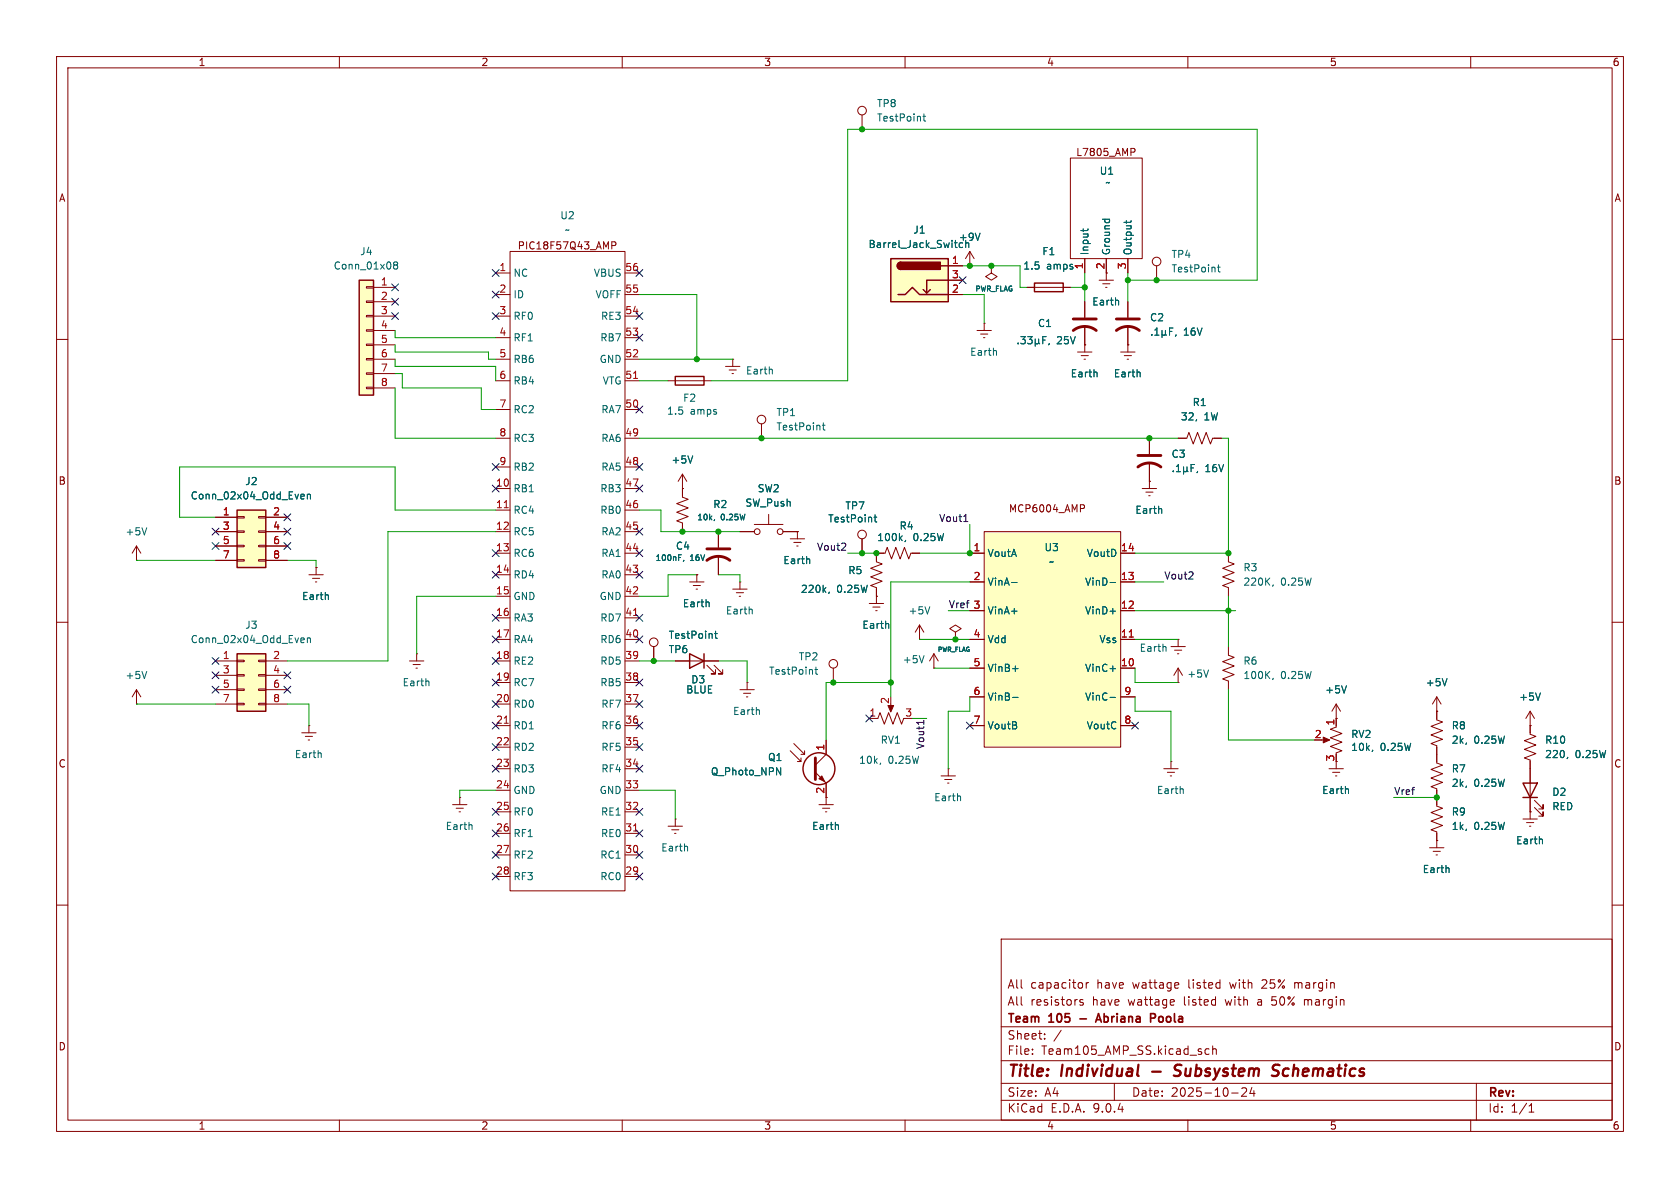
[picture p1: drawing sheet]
<svg xmlns="http://www.w3.org/2000/svg" width="297mm" height="210mm" viewBox="0 0 297 210" stroke-linecap="round" stroke-linejoin="round" font-family="sans-serif">
<g fill="none" stroke="#840000" stroke-width=".18">
<path d="M10 10h277v190h-277zM12 12h273v186h-273zM60 10v2M110 10v2M160 10v2M210 10v2M260 10v2M87.6 48.3h2.6M87.6 52.1h2.6M87.6 55.9h2.6M87.6 59.7h2.6M90.2 44.5h20.3v113h-20.3z"/>
<path d="M108.2 43.4l.6-.1 .1-.1-.1-.3-.6-.2v1.3M110.5 48.3h2.5M110.5 52.1h2.5M110.5 55.9h2.5M110.5 59.7h2.5M199.4 53.3v2.8M199.4 57.7v3.3M10 60h2M87.6 63.5h2.6M87.6 67.3h2.6M87.6 72.4h2.6M87.6 77.5h2.6"/>
<path d="M110.5 63.5h2.5M110.5 67.3h2.5M110.5 72.4h2.5M110.5 77.5h2.5M203.2 77.5v2.8M208.3 77.5h1.5l.4-1 .7 2 .8-2 .8 2 .7-2 .8 2 .4-1h1.5M285 60h2M87.6 86.4h2.6M87.6 82.6h2.6M87.6 90.2h2.6M87.6 94h2.6M87.6 97.8h2.6"/>
<path d="M110.5 86.4h2.5M110.5 82.6h2.5M110.5 90.2h2.5M110.5 94h2.5M110.5 97.8h2.5M127 94v2.8M127 98.3v3.3M154.9 97.8h1.6l.3-1 .8 2 .8-2 .7 2 .8-2 .8 2 .3-1h1.6M201.9 86.4h2.6M202.6 87h1.2M203.1 87.6h.2M203.2 85.1h.1"/>
<path d="M203.2 81.8v4.6M217.2 97.8v1.5l1 .4-2 .8 2 .7-2 .8 2 .7-2 .8 1 .4v1.5M10 110h2M87.6 101.6h2.6M87.6 105.4h2.6M87.6 109.2h2.6M87.6 113h2.6M87.6 116.8h2.6M110.5 101.6h2.5M110.5 105.4h2.5M110.5 109.2h2.5M110.5 113h2.5"/>
<path d="M110.5 116.8h2.5M147.3 118.1v2.6M207 114.3h2.5M207.6 114.9h1.3M208.2 115.6h.2M208.3 113h.1M208.3 118.1l.7 1.3M208.3 118.1l-.8 1.3M208.3 113v1.3M208.3 118.1v2.6M217.2 114.3v1.5l1 .4-2 .8 2 .7-2 .8 2 .8-2 .7 1 .4v1.5M285 110h2"/>
<path d="M87.6 120.7h2.6M87.6 124.5h2.6M87.6 128.3h2.6M87.6 132.1h2.6M87.6 135.9h2.6M87.6 139.7h2.6M110.5 120.7h2.5M110.5 124.5h2.5M110.5 128.3h2.5M110.5 132.1h2.5M110.5 135.9h2.5M110.5 139.7h2.5"/>
<path d="M153.7 127h1.5l.4-1 .7 2 .8-2 .8 2 .7-2 .8 2 .4-1M157.5 124.5v1M208.3 120.7h.1M254 125.7h.1M254 123.2l-.8 1.3M254 123.2l.8 1.3M254 123.2v2.5M87.6 143.5h2.6M87.6 147.3h2.6M87.6 151.1h2.6M87.6 154.9h2.6M90.2 143.5h.1"/>
<path d="M110.5 143.5h2.5M110.5 147.3h2.5M110.5 151.1h2.5M110.5 154.9h2.5M10 160h2M177 166h108v32h-108zM191.3 173.8v.8M191.5 176.8l-.4-.1-.2 .2 .1 .2 .5 .2v.3h-.6M192 173.7v1M192.5 173.7l-.3 .1-.2 .2M207.5 176.8l.1 .3-.7 .1M208.3 173.8l.1 .3-.7 .1"/>
<path d="M224.8 177.6h.1M224.9 176.2l-.1 .7 .1-.1M228.9 173.7v1M229 173.8h-.1M230.6 176.7v1M230.8 176.7l-.2 .1M285 160h2M60 198v2M110 198v2M160 198v2M177 194.5h108M177 191.5h108"/>
<path d="M177 187.5h108M177 181.5h108M182.5 186.3v.1M182.5 185.5v.1M184.7 183.6v.1M184.7 182.8v.1M187.6 182.1l-1.3 2M197 191.5v3M210 198v2M213.7 185.5l-.4-.1-.3 .3v.4l.2 .2h.5M214.4 185.5l.2-.1 .4 .1v.9M214.4 184.9v1.5"/>
<path d="M217.7 193.2h1.2M220.3 192.4v.5l-.8 .9h.9M221.3 192.2l-.3 1.1h.9M221.7 192.8v1M260 198v2M261 191.5v6.5M270.3 196.6h.9M270.3 195.5l.4-.4v1.5"/>
<circle cx="147.3" cy="117.3" r=".76"/>
</g>
<path d="M203.7 189.4h1.5M208.6 190a.85 .85 0 0 1-1.1 .1M208.6 188.2l-.7 .1a.46 .46 0 0 0-.2 .5 .46 .46 0 0 0 .3 .4l.6 .2M225.1 189l.6 .3a.49 .49 0 0 1 .3 .5 .49 .49 0 0 1-.4 .4h-.5M226.2 188.3a.85 .85 0 0 0-1.1 .1" fill="none" stroke="#840000" stroke-width=".4"/>
<path d="M203.4 179.2h.6l.3 .3-.2 .4-.7 .1M193.7 180.7l.5-1.5 .5 1.5M193.8 180.3h.8" fill="none" stroke="#840000" stroke-width=".3"/>
<g fill="none" stroke="#006464" stroke-width=".18">
<path d="M203.6 59.1v.2M204.2 59.3h.7M204.2 58.3l.3-.3v1.3M205.4 59.1l.2 .2h.3l.1-.2M205.4 58.4v1.3M206 59.1l.2 .2M206 58.4v.7M206.8 58.6h.4M207.4 58h-.6v1.3M207.9 59.2l-.1 .2M120.9 99l-.1 .2M160.1 95.5l-.1 .3"/>
<path d="M205.3 90l.1 .7M207.4 83.3v.1M208 83.4h.7M208 82.5l.3-.4v1.3M209.2 83.2l.2 .2h.3l.1-.2M209.2 82.5v1.3M209.8 83.2l.2 .2M209.8 82.5v.7M210.6 82.7h.4M211.2 82.1h-.6v1.3M211.7 83.3l-.1 .3M144.1 118.4h.4"/>
<path d="M144.2 117.9v1.1l.3 .2M206.1 114.3v.8M213.7 118.4l-.5 1.3M225.1 103.4l-.1 .2M225.1 119.9l-.1 .2M255.8 120l-.4 1.2M155.7 134.9l-.1 .2"/>
</g>
<path d="M197.4 58.4a3.3 3.3 0 0 1 4 0M197.4 56.4h4M125 99.1a3.3 3.3 0 0 1 4 0M125 97h4M201.2 82.6a3.3 3.3 0 0 1 4 0M201.2 80.5h4" fill="none" stroke="#840000" stroke-width=".51"/>
<path d="M112 66.9h.7M89.1 89.8h.8M112 108.8h.7M89.1 127.9h.8M112 146.9h.7" fill="none" stroke="#a90000" stroke-width=".18"/>
<path d="M157 124.7h1l-.5 1.2z" fill="#840000" stroke="#840000" stroke-width=".18"/>
<path d="M174 94h24.1v38.1h-24.1z" fill="#ffffc2"/>
<g fill="none" stroke="#840000" stroke-width=".18">
<path d="M189.2 27.9h12.7v17.8h-12.7zM200.4 26.2l.3 .3-.1 .3-.2 .1M172.7 58.4h2.6M173.4 59.1h1.2M173.9 59.7h.2M174 57.2h.1M174 57.2v1.2M191.8 45.7v2.6M191.8 53.3v2.8M191.8 57.7v4.5M195.6 45.7v2.6M199.4 45.7v2.6"/>
<path d="M204.5 47v2.5M190.5 62.2h2.5M191.1 62.9h1.3M191.6 63.5h.3M191.8 61h.1M198.1 62.2h2.6M198.8 62.9h1.2M199.3 63.5h.2M199.4 61h.1M199.4 61v1.2M24.1 99.1h.1M24.1 96.5l-.7 1.3"/>
<path d="M24.1 96.5l.8 1.3M24.1 96.5v2.6M120.6 86.4h.1M120.6 83.8v4.1l1.1 .4-2.1 .7 2.1 .8-2.1 .8 2.1 .7-2.1 .8 1 .4v1.5M120.6 83.8l-.7 1.3M120.6 83.8l.8 1.3M139.7 95.3h2.5M140.3 95.9h1.3M140.8 96.5h.3M141 94h.1M141 94v1.3M154.9 97.8v1.5l1.1 .4-2.1 .8 2.1 .7-2.1 .8 2.1 .7-2.1 .8 1 .4v1.5"/>
<path d="M171.4 97.8h2.6M174 94h24.1v38.1h-24.1zM191 89.2h.5l.2 .3-.1 .3-.6 .1M198.1 97.8h2.6M115.6 114.3v2.5M119.4 116.8h7.6M125 117.6l1.5 1.5h-.8h.8v-.7M126.2 117.6l1.6 1.5h-.8h.8v-.7M171.4 102.9h2.6M171.4 108h2.6M171.4 113h2.6M171.4 118.1h2.6"/>
<path d="M198.1 102.9h2.6M198.1 108h2.6M198.1 113h2.6M198.1 118.1h2.6M24.1 124.5h.1M24.1 121.9v2.6M24.1 121.9l-.7 1.3M24.1 121.9l.8 1.3M130.8 121.9h2.5M131.4 122.6h1.3M132 123.2h.2M132.1 120.7h.1"/>
<path d="M132.1 120.7v1.2M139.7 132.7l1.9 1.9v-.6M140.3 131.4l1.9 2v-.7M141 134.6h.6M141.6 133.4h.6M144.1 136.5l1.9 1.9v2.6M146 130.8v2.6l-1.9 1.9M171.4 123.2h2.6M171.4 128.3h2.6M198.1 123.2h2.6M198.1 128.3h2.6M205.7 135.9h2.6"/>
<path d="M206.4 136.5h1.2M206.9 137.2h.2M207 134.6h.1M207 134.6v1.3M233.7 130.8h1M234.9 135.9h2.6M235.6 136.5h1.3M236.1 137.2h.2M236.2 127h.1M236.2 128.5l-1 .4 2 .8-2 .7 2 .8-2 .8 2 .7-1 .4v.3M236.2 124.5v3.8M236.2 134.6v1.3"/>
<path d="M236.2 124.5l-.7 1.2M236.2 124.5l.8 1.2M254 125.7v1.6l1 .3-2 .8 2 .8-2 .7 2 .8-2 .7 1 .4v3.1l1 .4-2 .7 2 .8-2 .7 2 .8-2 .8 1 .3v3.1l1 .4-2 .7 2 .8-2 .8 2 .7-2 .8 1 .4v2.8M270.5 128.3h.1M270.5 125.7v4.1l1 .4-2 .7 2 .8-2 .8 2 .7-2 .8 1 .4v10.4M270.5 125.7l-.8 1.3M270.5 125.7l.8 1.3M80 142.2h2.5M80.6 142.9h1.3M81.2 143.5h.2M81.3 141h.1M81.3 141v1.2"/>
<path d="M118.1 146.1h2.5M118.7 146.7h1.3M119.3 147.3h.2M119.4 144.8h.1M119.4 144.8v1.3M252.7 149.9h2.6M253.4 150.5h1.2M253.9 151.1h.2M254 148.6h.1M269.2 144.8h2.6M269.9 145.4h1.2M270.4 146.1h.2"/>
<path d="M270.5 143.5h.1M271.3 142.7l1.5 1.6v-.8v.8h-.8M271.3 141.5l1.5 1.5v-.8v.8h-.8"/>
<circle cx="204.5" cy="46.2" r=".76"/>
<circle cx="115.6" cy="113.5" r=".76"/>
</g>
<g fill="none" stroke="#006464" stroke-width=".18">
<path d="M194.9 38.8h1.3M195.4 38.8l-.1 .1M196.1 38.8l.1 .1M199.1 39v.5M200 39l-.2 .3h-1.1M180.5 59.5h.8l-.5 .5 .4 .1v.6l-.2 .1-.5-.1M181.7 59.5h.8l-.5 .5 .4 .1v.6l-.2 .1-.5-.1M183 59.9v1.3M183.6 59.9v.7M185 59.5h-.7v1.3M191.5 40.5v.4M192.3 40.5v.2"/>
<path d="M215.2 47.2h.5M215.4 46.8v1.1l.3 .2M176.1 62l.1 .8M180 60.7v.1M183 60.6l.2 .2h.2l.2-.2M183.6 60.6l.2 .2M184.3 60.1h.5M185.5 60.7l-.1 .3M193.9 65.8v.8M201.5 65.8l.1 .8M25.9 93.3l-.4 1.3M122.5 80.6l-.5 1.3"/>
<path d="M126.3 91.9l-.1 .1M143.1 98.9v.7M25.9 118.7l-.4 1.3M126.3 112h.5M126.5 111.6v1.1l.3 .1M146.6 104.7l-.1 .2M178.8 103h1M179 118.2h1M196.2 103h1M196.2 118.2h1M196.2 108h1M134.2 125.5l.1 .8"/>
<path d="M137.3 135.7l.7 1.3v-1.3M179 123.3h1M196.2 123.3h1M209.1 139.5l.1 .8M238 121.2l-.4 1.3M238.3 139.5l.1 .8M242.7 132.6l-.1 .2M272.3 122.5l-.4 1.3M277.2 133.9l-.2 .2M83.4 145.8l.1 .8M121.5 149.7l.1 .7M256.1 153.5l.1 .7"/>
<path d="M272.6 148.4l.1 .8"/>
</g>
<path d="M199.6 112.6h.8" fill="none" stroke="#a90000" stroke-width=".18"/>
<path d="M189.7 58.4a3.3 3.3 0 0 1 4.1 0M189.7 56.4h4.1M144.1 134v3.8" fill="none" stroke="#840000" stroke-width=".51"/>
<g fill="none" stroke="#840000" stroke-width=".25">
<path d="M121.9 115.6l2.6 1.2-2.6 1.3zM124.5 115.6v2.5M269.2 138.4h2.6l-1.3 2.6zM269.2 141h2.6"/>
<circle cx="144.8" cy="135.9" r="2.82"/>
</g>
<g fill="#840000" stroke="#840000" stroke-width=".18">
<path d="M144.8 137.7l.5-.5 .5 1z"/>
<path d="M233.9 130.3l1.2 .5-1.2 .5z"/>
</g>
<path d="M41.9 90.2h5.1v10.1h-5.1z" fill="#ffffc2"/>
<path d="M41.9 90.2h5.1v10.1h-5.1z" fill="none" stroke="#840000" stroke-width=".25"/>
<g fill="none" stroke="#840000" stroke-width=".18">
<path d="M38.1 91.4h3.8M38.1 94h3.8M38.1 96.5h3.8M38.1 99.1h3.8M41.9 91.3h1.3v.3h-1.3zM41.9 93.9h1.3v.2h-1.3zM41.9 96.4h1.3v.2h-1.3zM41.9 98.9h1.3v.3h-1.3zM45.7 91.3h1.3v.3h-1.3zM45.7 93.9h1.3v.2h-1.3zM45.7 96.4h1.3v.2h-1.3zM45.7 98.9h1.3v.3h-1.3z"/>
<path d="M47 91.4h3.8M47 94h3.8M47 96.5h3.8M47 99.1h3.8"/>
</g>
<path d="M53.4 87.4h.3l.1 .3-.6 .1M53.7 88.1l-.3 .1M54.3 87.5l.2-.1h.3l.1 .8M54.3 87.4v.8" fill="none" stroke="#006464" stroke-width=".18"/>
<path d="M63.5 49.5h2.5v20.4h-2.5z" fill="#ffffc2"/>
<path d="M63.5 49.5h2.5v20.4h-2.5z" fill="none" stroke="#840000" stroke-width=".25"/>
<g fill="none" stroke="#840000" stroke-width=".18">
<path d="M152.4 20.3v2.6M64.8 50.7h1.2v.2h-1.2zM64.8 53.2h1.2v.3h-1.2zM64.8 55.8h1.2v.2h-1.2zM64.8 58.3h1.2v.2h-1.2zM66 50.8h3.8M66 53.3h3.8M66 55.9h3.8M66 58.4h3.8M194.3 49.5h2.5M194.9 50.2h1.3M195.5 50.8h.2"/>
<path d="M195.6 48.3v1.2M64.8 60.8h1.2v.3h-1.2zM64.8 63.4h1.2v.2h-1.2zM64.8 65.9h1.2v.3h-1.2zM64.8 68.5h1.2v.2h-1.2zM66 61h3.8M66 63.5h3.8M66 66h3.8M66 68.6h3.8"/>
<circle cx="152.4" cy="19.6" r=".76"/>
</g>
<path d="M163.2 20.6h.4M163.3 20.1v1.1l.3 .2M69.8 46.8l-.2-.2 .2-.3h.3l.2 .2-.2 .3M69.8 46.8l-.2 .3v.3l.2 .2 .4-.1 .1-.2v-.2l-.2-.3M69.8 46.8h.3M197.7 53.1l.1 .8" fill="none" stroke="#006464" stroke-width=".18"/>
<path d="M41.9 115.6h5.1v10.1h-5.1z" fill="#ffffc2"/>
<path d="M41.9 115.6h5.1v10.1h-5.1z" fill="none" stroke="#840000" stroke-width=".25"/>
<g fill="none" stroke="#840000" stroke-width=".18">
<path d="M175.3 47v1.3l1 .6-1 .6-1.1-.6 1.1-.6M175.3 47h.1M38.1 116.8h3.8M38.1 119.4h3.8M41.9 116.7h1.3v.3h-1.3zM41.9 119.3h1.3v.2h-1.3zM45.7 116.7h1.3v.3h-1.3zM45.7 119.3h1.3v.2h-1.3zM47 116.8h3.8M47 119.4h3.8M38.1 121.9h3.8M38.1 124.5h3.8"/>
<path d="M41.9 121.8h1.3v.2h-1.3zM41.9 124.3h1.3v.3h-1.3zM45.7 121.8h1.3v.2h-1.3zM45.7 124.3h1.3v.3h-1.3zM47 121.9h3.8M47 124.5h3.8M53.3 129.5h2.6M54 130.2h1.2M54.5 130.8h.2M54.6 128.3h.1M54.6 128.3v1.2"/>
</g>
<path d="M53.4 112.8h.3l.1 .3-.6 .1M53.7 113.5l-.3 .1M54.3 112.9l.2-.1h.3l.1 .8M54.3 112.8v.8M56.7 133.1l.1 .8" fill="none" stroke="#006464" stroke-width=".18"/>
<path d="M157.5 45.7h10.1v7.6h-10.1z" fill="#ffffc2"/>
<path d="M157.5 45.7h10.1v7.6h-10.1zM158.7 52.1h1.3l1.3-1.3 1.3 1.3h5M159.3 46.4a.64 .64 0 0 0-.7 .6 .64 .64 0 0 0 .7 .6M164.5 51.2l-.7 .6M166.4 47h1.2M167.6 49.5h-3.8v2.3l-.6-.6M182.9 50h5.1v1.6h-5.1zM119.4 66.5h5.1v1.6h-5.1z" fill="none" stroke="#840000" stroke-width=".25"/>
<g fill="#840000" stroke="#840000" stroke-width=".25">
<path d="M158.8 46.5l.5-.1v1.2a.63 .63 0 0 1-.6-.4 .63 .63 0 0 1 .1-.7z"/>
<path d="M159.3 46.4h6.9v1.2h-6.9z"/>
</g>
<g fill="none" stroke="#840000" stroke-width=".18">
<path d="M167.6 47h2.6M167.6 49.5h2.6M167.6 52.1h2.6M171.4 47h.1M171.4 44.5l-.7 1.2M171.4 44.5l.8 1.2M171.4 44.5v2.5M175.3 47h.1M181.6 50.8h7.6M191.8 45.7v2.6M191.8 53.3v2.8M191.8 57.7v3.3"/>
<path d="M195.6 45.7v2.6M199.4 45.7v2.6M199.4 53.3v2.8M199.4 57.7v3.3M118.1 67.3h7.6M128.3 64.8h2.5M128.9 65.4h1.3M129.4 66h.3M129.5 63.5h.1M129.5 63.5v1.3M134.6 74.9v2.6M191.8 61h.1"/>
<path d="M199.4 61h.1M203.2 77.5v2.8M208.3 77.5h1.2M214.6 77.5h1.3M38.1 94h3.8M38.1 91.4h3.8M38.1 96.5h3.8M38.1 99.1h3.8M47 94h3.8M47 91.4h3.8M47 96.5h3.8M47 99.1h3.8"/>
<path d="M120.6 86.4h.1M120.6 86.4v1.2M120.6 92.7v1.3M127 94v2.8M127 98.3v3.3M130.8 94h2.5M133.3 92.7h5.1M135.9 90.9v1.8M138.4 94h2.6M141 94h.1M152.4 95.3v2.5M156.2 97.8h-1.3v1.3"/>
<path d="M161.3 97.8h1.3M171.4 97.8h2.6M198.1 97.8h2.6M203.2 85.1h.1M203.2 81.8v3.3M54.6 101.6h2.5M55.2 102.2h1.3M55.8 102.9h.2M55.9 100.3h.1M55.9 100.3v1.3M72.4 116.8h2.5M73 117.5h1.3"/>
<path d="M73.5 118.1h.3M73.7 115.6h.1M73.7 115.6v1.2M115.6 114.3v2.5M119.4 116.8h2.5M121.9 102.9h2.6M122.6 103.5h1.2M123.1 104.1h.2M123.2 101.6h.1M123.2 101.6v1.3M124.5 116.8h2.5M129.5 104.1h2.6"/>
<path d="M130.2 104.8h1.2M130.7 105.4h.2M130.8 102.9h.1M130.8 102.9v1.2M153.7 106.7h2.5M154.3 107.3h1.3M154.8 108h.3M154.9 105.4h.1M154.9 104.1v2.6M162.6 113h.1M162.6 110.5l-.8 1.3M162.6 110.5l.7 1.3"/>
<path d="M162.6 110.5v2.5M165.1 118.1h.1M165.1 115.6l-.8 1.2M165.1 115.6l.8 1.2M165.1 115.6v2.5M168.9 111.8l1-.7-1-.6-1 .6 1 .7v1.2M168.9 113h.1M171.4 102.9h2.6M171.4 108h2.6M171.4 118.1h2.6M171.4 113h2.6M198.1 102.9h2.6"/>
<path d="M198.1 108h2.6M198.1 118.1h2.6M198.1 113h2.6M146 130.8v2.6M146 138.4v3.8M166.4 137.2h2.5M167 137.8h1.3M167.5 138.4h.3M167.6 135.9h.1M167.6 135.9v1.3M171.4 123.2h2.6M171.4 128.3h2.6"/>
<path d="M198.1 123.2h2.6M198.1 128.3h2.6M236.2 127h.1M236.2 127v1.3M254 125.7h.1M254 125.7v1.3M254 132.1v2.5M254 139.7v2.5M270.5 128.3h.1M270.5 128.3v1.2M270.5 134.6v3.8M144.8 142.2h2.5"/>
<path d="M145.4 142.9h1.3M145.9 143.5h.3M254 148.6h.1M254 147.3v1.3M270.5 143.5h.1M270.5 141v2.5"/>
<circle cx="134.6" cy="74.2" r=".76"/>
<circle cx="133.9" cy="94" r=".51"/>
<circle cx="137.9" cy="94" r=".51"/>
<circle cx="152.4" cy="94.5" r=".76"/>
</g>
<g fill="none" stroke="#006464" stroke-width=".18">
<path d="M194.9 38.8h1.3M195.4 38.8l-.1 .1M196.1 38.8l.1 .1M199.1 39v.5M200 39l-.2 .3h-1.1M169.6 43.2l.1 .5h.5M170.7 42.5v1.3M171.3 43.1v.7M173.3 41.2l-.5 1.3M180.5 59.5h.8l-.5 .5 .4 .1v.6l-.2 .1-.5-.1M181.7 59.5h.8l-.5 .5 .4 .1v.6l-.2 .1-.5-.1M183 59.9v1.3"/>
<path d="M183.6 59.9v.7M185 59.5h-.7v1.3M191.5 40.5v.4M192.3 40.5v.2M197.7 53.1l.1 .8M203.6 59.1v.2M204.2 59.3h.7M204.2 58.3l.3-.3v1.3M205.4 59.1l.2 .2h.3l.1-.2M205.4 58.4v1.3M206 59.1l.2 .2M206 58.4v.7"/>
<path d="M206.8 58.6h.4M207.4 58h-.6v1.3M207.9 59.2l-.1 .2M136.5 65.3v.8M145.4 75.2h.5M145.6 74.7v1.1l.3 .2M180 60.7v.1M183 60.6l.2 .2h.2l.2-.2M183.6 60.6l.2 .2M184.3 60.1h.5M185.5 60.7l-.1 .3M193.9 65.8v.8"/>
<path d="M201.5 65.8l.1 .8M53.4 87.4h.3l.1 .3-.6 .1M53.7 88.1l-.3 .1M54.3 87.5l.2-.1h.3l.1 .8M54.3 87.4v.8M120.9 99l-.1 .2M122.5 80.6l-.5 1.3M126.3 91.9l-.1 .1M143.1 98.9v.7M154.5 91.4h.5M154.7 91v1.1l.3 .2M160.1 95.5l-.1 .3"/>
<path d="M205.3 90l.1 .7M207.4 83.3v.1M208 83.4h.7M208 82.5l.3-.4v1.3M209.2 83.2l.2 .2h.3l.1-.2M209.2 82.5v1.3M209.8 83.2l.2 .2M209.8 82.5v.7M210.6 82.7h.4M211.2 82.1h-.6v1.3M211.7 83.3l-.1 .3M58 105.2l.1 .8"/>
<path d="M125.3 106.5l.1 .8M126.3 112h.5M126.5 111.6v1.1l.3 .1M132.9 107.7l.1 .8M146.6 104.7l-.1 .2M157.1 110.3v.8M163.4 115.9l-.5 1.3M164.4 107.3l-.4 1.2M178.8 103h1M179 118.2h1M196.2 103h1M196.2 118.2h1"/>
<path d="M196.2 108h1M255.8 120l-.4 1.2M75.8 120.4v.8M137.3 135.7l.7 1.3v-1.3M179 123.3h1M196.2 123.3h1M238 121.2l-.4 1.3M238.3 139.5l.1 .8M242.7 132.6l-.1 .2M272.3 122.5l-.4 1.3M277.2 133.9l-.2 .2M148.2 145.8v.8"/>
<path d="M169.8 140.8v.7M256.1 153.5l.1 .7M272.6 148.4l.1 .8"/>
</g>
<path d="M148.7 97.3h.8M149.5 96.1v.5M170.4 92.2h.7M210.1 102.4h.8M210.9 101.2v.4M163.3 127.3v.8" fill="none" stroke="#0f0f0f" stroke-width=".18"/>
<g fill="none" stroke="#009600" stroke-width=".18">
<path d="M69.8 58.4v1.3h17.8M113 52.1h10.2v11.4M170.2 47h10.1v3.8h1.3M170.2 52.1h3.8v5.1M189.2 50.8h2.6M191.8 48.3v5M199.4 49.5h22.8v-26.6h-72.3v44.4h-24.2M199.4 48.3v5M69.8 61v1.2h16.6v1.3h1.2M69.8 63.5v1.3h17.8v2.5M69.8 68.6v8.9h17.8M69.8 66h1.3v2.6h14v3.8h2.5"/>
<path d="M113 63.5h16.5M113 67.3h5.1M113 77.5h95.3M215.9 77.5h1.3v20.3h-16.5M24.1 99.1h14M50.8 99.1h5.1v1.2M87.6 90.2h-17.8v-7.6h-38.1v8.8h6.4M87.6 94h-19v22.8h-17.8M113 90.2h3.8v3.8h14M149.9 97.8h5M171.4 92.7v5.1h-8.8M87.6 105.4h-13.9v10.2"/>
<path d="M113 116.8h6.4M123.2 101.6h-5.1v3.8h-5.1M127 116.8h5.1v3.9M127 101.6h3.8v1.3M162.6 113h8.8M165.1 118.1h6.3M167.6 108h3.8M171.4 102.9h-13.9v20.3M200.7 108h17.7M200.7 113h7.6M200.7 102.9h5M200.7 118.1v2.6h7.6"/>
<path d="M217.2 105.4v8.9M24.1 124.5h14M50.8 124.5h3.8v3.8M87.6 139.7h-6.3v1.3M113 139.7h6.4v5.1M157.5 120.7h-11.5v10.1M161.3 127h2.5M171.4 123.2v2.5h-3.8v10.2M200.7 123.2v2.5h6.3v8.9M217.2 121.9v8.9h15.2M246.4 141h7.6"/>
</g>
<g fill="none" stroke="#000084" stroke-width=".18">
<path d="M69.2 52.7l1.3 1.2M69.2 50.2l1.3 1.2M69.2 55.3l1.3 1.2M70.5 52.7l-1.3 1.2M70.5 50.2l-1.3 1.2M70.5 55.3l-1.3 1.2M87 47.7l1.2 1.2M87 55.3l1.2 1.2M87 51.5l1.2 1.2M88.2 47.7l-1.2 1.2M88.2 55.3l-1.2 1.2M88.2 51.5l-1.2 1.2"/>
<path d="M112.4 47.7l1.2 1.2M112.4 55.3l1.2 1.2M112.4 59.1l1.2 1.2M113.6 47.7l-1.2 1.2M113.6 55.3l-1.2 1.2M113.6 59.1l-1.2 1.2M169.6 48.9l1.2 1.2M170.8 48.9l-1.2 1.2M112.4 71.8l1.2 1.2M113.6 71.8l-1.2 1.2M37.5 95.9l1.2 1.2M37.5 93.4l1.2 1.2"/>
<path d="M38.7 95.9l-1.2 1.2M38.7 93.4l-1.2 1.2M50.2 93.4l1.2 1.2M50.2 95.9l1.2 1.2M50.2 90.8l1.2 1.2M51.4 93.4l-1.2 1.2M51.4 95.9l-1.2 1.2M51.4 90.8l-1.2 1.2M87 85.8l1.2 1.2M87 97.2l1.2 1.2M87 81.9l1.2 1.3M88.2 85.8l-1.2 1.2"/>
<path d="M88.2 97.2l-1.2 1.2M88.2 81.9l-1.2 1.3M112.4 85.8l1.2 1.2M112.4 81.9l1.2 1.3M112.4 97.2l1.2 1.2M112.4 93.4l1.2 1.2M113.6 85.8l-1.2 1.2M113.6 81.9l-1.2 1.3M113.6 97.2l-1.2 1.2M113.6 93.4l-1.2 1.2M37.5 116.2l1.2 1.2M37.5 118.8l1.2 1.2"/>
<path d="M38.7 116.2l-1.2 1.2M38.7 118.8l-1.2 1.2M50.2 118.8l1.2 1.2M51.4 118.8l-1.2 1.2M87 112.4l1.2 1.2M87 116.2l1.2 1.2M87 108.6l1.2 1.2M87 101l1.2 1.2M88.2 112.4l-1.2 1.2M88.2 116.2l-1.2 1.2M88.2 108.6l-1.2 1.2M88.2 101l-1.2 1.2"/>
<path d="M112.4 101l1.2 1.2M112.4 112.4l1.2 1.2M112.4 108.6l1.2 1.2M113.6 101l-1.2 1.2M113.6 112.4l-1.2 1.2M113.6 108.6l-1.2 1.2M37.5 121.3l1.2 1.2M38.7 121.3l-1.2 1.2M50.2 121.3l1.2 1.2M51.4 121.3l-1.2 1.2M87 120l1.2 1.3M87 131.5l1.2 1.2"/>
<path d="M87 135.3l1.2 1.2M87 127.7l1.2 1.2M87 123.9l1.2 1.2M88.2 120l-1.2 1.3M88.2 131.5l-1.2 1.2M88.2 135.3l-1.2 1.2M88.2 127.7l-1.2 1.2M88.2 123.9l-1.2 1.2M112.4 123.9l1.2 1.2M112.4 127.7l1.2 1.2M112.4 131.5l1.2 1.2M112.4 120l1.2 1.3"/>
<path d="M112.4 135.3l1.2 1.2M113.6 123.9l-1.2 1.2M113.6 127.7l-1.2 1.2M113.6 131.5l-1.2 1.2M113.6 120l-1.2 1.3M113.6 135.3l-1.2 1.2M153.1 126.4l1.2 1.2M154.3 126.4l-1.2 1.2M170.8 127.7l1.3 1.2M172.1 127.7l-1.3 1.2M200.1 127.7l1.2 1.2M201.3 127.7l-1.2 1.2"/>
<path d="M87 146.7l1.2 1.2M87 142.9l1.2 1.2M87 150.5l1.2 1.2M87 154.3l1.2 1.2M88.2 146.7l-1.2 1.2M88.2 142.9l-1.2 1.2M88.2 150.5l-1.2 1.2M88.2 154.3l-1.2 1.2M112.4 142.9l1.2 1.2M112.4 146.7l1.2 1.2M112.4 150.5l1.2 1.2M112.4 154.3l1.2 1.2"/>
<path d="M113.6 142.9l-1.2 1.2M113.6 146.7l-1.2 1.2M113.6 150.5l-1.2 1.2M113.6 154.3l-1.2 1.2"/>
</g>
<path d="M199.6 112.6h.8" fill="none" stroke="#a90000" stroke-width=".18"/>
<g fill="#009600" stroke="#009600" stroke-width=".18">
<circle cx="217.2" cy="108" r=".46"/>
<circle cx="157.5" cy="120.7" r=".46"/>
<circle cx="254" cy="141" r=".46"/>
<circle cx="115.6" cy="116.8" r=".46"/>
<circle cx="120.6" cy="94" r=".46"/>
<circle cx="171.4" cy="47" r=".46"/>
<circle cx="123.2" cy="63.5" r=".46"/>
<circle cx="134.6" cy="77.5" r=".46"/>
<circle cx="152.4" cy="97.8" r=".46"/>
<circle cx="152.4" cy="22.9" r=".46"/>
<circle cx="199.4" cy="49.5" r=".46"/>
<circle cx="175.3" cy="47" r=".46"/>
<circle cx="191.8" cy="50.8" r=".46"/>
<circle cx="204.5" cy="49.5" r=".46"/>
<circle cx="203.2" cy="77.5" r=".46"/>
<circle cx="217.2" cy="97.8" r=".46"/>
<circle cx="171.4" cy="97.8" r=".46"/>
<circle cx="154.9" cy="97.8" r=".46"/>
<circle cx="127" cy="94" r=".46"/>
<circle cx="168.9" cy="113" r=".46"/>
<circle cx="147.3" cy="120.7" r=".46"/>
</g>
<g font-size="2.8" fill="#840000">
<text x="178" y="190.9">Title:</text>
<text x="187.7" y="190.9">Individual</text>
<text x="209.3" y="190.9">Subsystem</text>
<text x="227.4" y="190.9">Schematics</text>
</g>
<g font-size="2.1" fill="#840000">
<text x="178" y="178">All</text>
<text x="178" y="175">All</text>
<text x="182.2" y="178">resistors</text>
<text x="182.2" y="175">capacitor</text>
<text x="193.2" y="178">have</text>
<text x="194" y="175">have</text>
<text x="199.6" y="178">wattage</text>
<text x="200.4" y="175">wattage</text>
<text x="209.6" y="178">listed</text>
<text x="210.3" y="175">listed</text>
<text x="217.1" y="178">with</text>
<text x="217.9" y="175">with</text>
<text x="222.9" y="178">a</text>
<text x="223.7" y="175">25%</text>
<text x="225.5" y="178">50%</text>
<text x="229.5" y="175">margin</text>
<text x="231.4" y="178">margin</text>
<text x="178" y="184">Sheet:</text>
<text x="178" y="181.2">Team</text>
<text x="185.5" y="181.2">105</text>
<text x="191.6" y="181.2">-</text>
<text x="195.2" y="181.2">Abriana</text>
<text x="205.3" y="181.2">Poola</text>
<text x="178" y="186.7">File:</text>
<text x="184.1" y="186.7">Team105_AMP_SS.kicad_sch</text>
<text x="178" y="196.9">KiCad</text>
<text x="178" y="194.1">Size:</text>
<text x="184.7" y="194.1">A4</text>
<text x="185.7" y="196.9">E.D.A.</text>
<text x="193.3" y="196.9">9.0.4</text>
<text x="200" y="194.1">Date:</text>
<text x="207" y="194.1">2025-10-24</text>
<text x="263" y="194.3">Rev:</text>
<text x="263" y="196.9">Id:</text>
<text x="267.1" y="196.9">1/1</text>
</g>
<g font-size="1.8" fill="#840000">
<text x="35" y="11.9">1</text>
<text x="85" y="11.9">2</text>
<text x="135" y="11.9">3</text>
<text x="185" y="11.9">4</text>
<text x="235" y="11.9">5</text>
<text x="285" y="11.9">6</text>
<text x="190.2" y="27.8">L7805_AMP</text>
<text x="10.3" y="35.9">A</text>
<text x="285.3" y="35.9">A</text>
<text x="91.4" y="44.3">PIC18F57Q43_AMP</text>
<text x="10.3" y="85.9">B</text>
<text x="285.3" y="85.9">B</text>
<text x="178.3" y="90.8">MCP6004_AMP</text>
<text x="10.3" y="135.9">C</text>
<text x="285.3" y="135.9">C</text>
<text x="145.8" y="140.4" transform="rotate(-90 145.8 140.4)">2</text>
<text x="10.3" y="185.9">D</text>
<text x="285.3" y="185.9">D</text>
<text x="35" y="199.9">1</text>
<text x="85" y="199.9">2</text>
<text x="135" y="199.9">3</text>
<text x="185" y="199.9">4</text>
<text x="235" y="199.9">5</text>
<text x="285" y="199.9">6</text>
</g>
<g font-size="1.8" fill="#006464">
<text x="154.9" y="19.2">TP8</text>
<text x="154.9" y="21.7">TestPoint</text>
<text x="194.3" y="31.1">U1</text>
<text x="195.3" y="33.1">~</text>
<text x="99" y="39">U2</text>
<text x="99.8" y="41.5">~</text>
<text x="161.4" y="41.5">J1</text>
<text x="58.9" y="47.9">Conn_01x08</text>
<text x="63.6" y="45.3">J4</text>
<text x="153.4" y="44">Barrel_Jack_Switch</text>
<text x="169.4" y="42.8">+9V</text>
<text x="180.8" y="47.9">1.5</text>
<text x="184.2" y="45.3">F1</text>
<text x="185" y="47.9">amps</text>
<text x="192.6" y="45.2" transform="rotate(-90 192.6 45.2)">Input</text>
<text x="196.4" y="45.2" transform="rotate(-90 196.4 45.2)">Ground</text>
<text x="200.3" y="45.2" transform="rotate(-90 200.3 45.2)">Output</text>
<text x="207" y="45.8">TP4</text>
<text x="90.7" y="49.1">NC</text>
<text x="90.7" y="52.9">ID</text>
<text x="104.9" y="49.1">VBUS</text>
<text x="105.2" y="52.9">VOFF</text>
<text x="207" y="48.4">TestPoint</text>
<text x="90.7" y="56.7">RF0</text>
<text x="106.2" y="56.7">RE3</text>
<text x="183.4" y="58">C1</text>
<text x="193" y="54.2">Earth</text>
<text x="203.2" y="57">C2</text>
<text x="209.2" y="59.5">16V</text>
<text x="90.7" y="60.6">RF1</text>
<text x="90.7" y="64.4">RB6</text>
<text x="105.9" y="64.4">GND</text>
<text x="106" y="60.6">RB7</text>
<text x="171.4" y="63.1">Earth</text>
<text x="186.8" y="61.1">25V</text>
<text x="90.7" y="68.2">RB4</text>
<text x="106.5" y="68.2">VTG</text>
<text x="120.7" y="71.2">F2</text>
<text x="131.8" y="66.4">Earth</text>
<text x="189.2" y="66.9">Earth</text>
<text x="196.8" y="66.9">Earth</text>
<text x="210.7" y="72">R1</text>
<text x="90.7" y="73.3">RC2</text>
<text x="106.2" y="73.3">RA7</text>
<text x="117.8" y="73.5">1.5</text>
<text x="122" y="73.5">amps</text>
<text x="137.2" y="73.8">TP1</text>
<text x="137.2" y="76.3">TestPoint</text>
<text x="208.7" y="74.5">32,</text>
<text x="212.9" y="74.5">1W</text>
<text x="90.7" y="78.3">RC3</text>
<text x="90.7" y="83.4">RB2</text>
<text x="106.2" y="78.3">RA6</text>
<text x="106.2" y="83.4">RA5</text>
<text x="118.6" y="82.1">+5V</text>
<text x="207" y="81.1">C3</text>
<text x="213" y="83.7">16V</text>
<text x="33.6" y="88.5">Conn_02x04_Odd_Even</text>
<text x="43.3" y="86">J2</text>
<text x="90.7" y="87.2">RB1</text>
<text x="106" y="87.2">RB3</text>
<text x="131.7" y="89.8">SW_Push</text>
<text x="133.9" y="87.2">SW2</text>
<text x="22.1" y="94.8">+5V</text>
<text x="90.7" y="91">RC4</text>
<text x="90.7" y="94.8">RC5</text>
<text x="106" y="91">RB0</text>
<text x="106.2" y="94.8">RA2</text>
<text x="126" y="90">R2</text>
<text x="146.3" y="92.6">TestPoint</text>
<text x="149.4" y="90.3">TP7</text>
<text x="155" y="95.9">100k,</text>
<text x="158.9" y="93.8">R4</text>
<text x="161.4" y="95.9">0.25W</text>
<text x="200.6" y="91">Earth</text>
<text x="90.7" y="98.7">RC6</text>
<text x="106.2" y="98.7">RA1</text>
<text x="119.4" y="97.4">C4</text>
<text x="138.4" y="99.9">Earth</text>
<text x="149.9" y="101.7">R5</text>
<text x="174.5" y="98.7">VoutA</text>
<text x="184.6" y="97.6">U3</text>
<text x="185.4" y="100.2">~</text>
<text x="192" y="98.7">VoutD</text>
<text x="219.7" y="101.2">R3</text>
<text x="53.3" y="106.3">Earth</text>
<text x="90.7" y="102.5">RD4</text>
<text x="90.7" y="106.3">GND</text>
<text x="105.9" y="106.3">GND</text>
<text x="106.2" y="102.5">RA0</text>
<text x="120.6" y="107.5">Earth</text>
<text x="141.5" y="105">220k,</text>
<text x="147.9" y="105">0.25W</text>
<text x="174.5" y="103.7">VinA-</text>
<text x="191.7" y="103.7">VinD-</text>
<text x="219.7" y="103.7">220K,</text>
<text x="226.4" y="103.7">0.25W</text>
<text x="33.6" y="113.9">Conn_02x04_Odd_Even</text>
<text x="43.3" y="111.4">J3</text>
<text x="90.7" y="110.1">RA3</text>
<text x="90.7" y="113.9">RA4</text>
<text x="106" y="110.1">RD7</text>
<text x="106" y="113.9">RD6</text>
<text x="118.1" y="113.1">TestPoint</text>
<text x="128.2" y="108.8">Earth</text>
<text x="152.4" y="111.4">Earth</text>
<text x="160.5" y="108.8">+5V</text>
<text x="174.5" y="108.8">VinA+</text>
<text x="174.5" y="113.9">Vdd</text>
<text x="191.7" y="108.8">VinD+</text>
<text x="194.3" y="113.9">Vss</text>
<text x="90.7" y="117.7">RE2</text>
<text x="106" y="117.7">RD5</text>
<text x="118.1" y="115.7">TP6</text>
<text x="135.9" y="119.5">TestPoint</text>
<text x="141.1" y="116.9">TP2</text>
<text x="159.5" y="117.4">+5V</text>
<text x="174.5" y="119">VinB+</text>
<text x="191.7" y="119">VinC+</text>
<text x="201.4" y="115.4">Earth</text>
<text x="209.8" y="120">+5V</text>
<text x="219.7" y="117.7">R6</text>
<text x="22.1" y="120.2">+5V</text>
<text x="71.1" y="121.5">Earth</text>
<text x="90.7" y="121.5">RC7</text>
<text x="90.7" y="125.3">RD0</text>
<text x="106" y="121.5">RB5</text>
<text x="106.2" y="125.3">RF7</text>
<text x="121.2" y="122.8">BLUE</text>
<text x="122.1" y="121">D3</text>
<text x="174.5" y="124.1">VinB-</text>
<text x="191.7" y="124.1">VinC-</text>
<text x="219.7" y="120.2">100K,</text>
<text x="226.4" y="120.2">0.25W</text>
<text x="234.2" y="122.8">+5V</text>
<text x="252" y="121.5">+5V</text>
<text x="268.5" y="124.1">+5V</text>
<text x="90.7" y="129.1">RD1</text>
<text x="106.2" y="129.1">RF6</text>
<text x="129.5" y="126.6">Earth</text>
<text x="155.6" y="131.7">RV1</text>
<text x="174.5" y="129.1">VoutB</text>
<text x="192" y="129.1">VoutC</text>
<text x="238.8" y="130.7">RV2</text>
<text x="256.5" y="129.1">R8</text>
<text x="256.5" y="131.7">2k,</text>
<text x="260.6" y="131.7">0.25W</text>
<text x="273.1" y="131.7">R10</text>
<text x="52" y="134.2">Earth</text>
<text x="90.7" y="132.9">RD2</text>
<text x="90.7" y="136.8">RD3</text>
<text x="106.2" y="132.9">RF5</text>
<text x="106.2" y="136.8">RF4</text>
<text x="125.6" y="137.3">Q_Photo_NPN</text>
<text x="135.7" y="134.7">Q1</text>
<text x="151.8" y="135.2">10k,</text>
<text x="157" y="135.2">0.25W</text>
<text x="238.8" y="132.9">10k,</text>
<text x="244" y="132.9">0.25W</text>
<text x="256.5" y="136.8">R7</text>
<text x="273.1" y="134.2">220,</text>
<text x="278.5" y="134.2">0.25W</text>
<text x="90.7" y="140.6">GND</text>
<text x="105.9" y="140.6">GND</text>
<text x="165.1" y="141.8">Earth</text>
<text x="204.4" y="140.6">Earth</text>
<text x="233.6" y="140.6">Earth</text>
<text x="256.5" y="139.3">2k,</text>
<text x="260.6" y="139.3">0.25W</text>
<text x="274.3" y="140.9">D2</text>
<text x="274.3" y="143.4">RED</text>
<text x="78.7" y="146.9">Earth</text>
<text x="90.7" y="144.4">RF0</text>
<text x="90.7" y="148.2">RF1</text>
<text x="106.2" y="144.4">RE1</text>
<text x="106.2" y="148.2">RE0</text>
<text x="143.5" y="146.9">Earth</text>
<text x="256.5" y="144.4">R9</text>
<text x="256.5" y="146.9">1k,</text>
<text x="260.6" y="146.9">0.25W</text>
<text x="267.9" y="149.5">Earth</text>
<text x="90.7" y="152">RF2</text>
<text x="90.7" y="155.8">RF3</text>
<text x="106" y="152">RC1</text>
<text x="106" y="155.8">RC0</text>
<text x="116.8" y="150.7">Earth</text>
<text x="251.4" y="154.5">Earth</text>
</g>
<g font-size="1.8" fill="#a90000">
<text x="168.2" y="46.7">1</text>
<text x="191.5" y="47.7" transform="rotate(-90 191.5 47.7)">1</text>
<text x="195.3" y="47.7" transform="rotate(-90 195.3 47.7)">2</text>
<text x="199.1" y="47.7" transform="rotate(-90 199.1 47.7)">3</text>
<text x="67.2" y="50.5">1</text>
<text x="67.2" y="53.1">2</text>
<text x="88.2" y="48">1</text>
<text x="88.2" y="51.8">2</text>
<text x="110.4" y="48">56</text>
<text x="110.4" y="51.8">55</text>
<text x="168.2" y="49.3">3</text>
<text x="168.2" y="51.8">2</text>
<text x="67.2" y="55.6">3</text>
<text x="67.2" y="58.2">4</text>
<text x="88.2" y="55.6">3</text>
<text x="88.2" y="59.4">4</text>
<text x="110.4" y="55.6">54</text>
<text x="110.4" y="59.4">53</text>
<text x="67.2" y="60.7">5</text>
<text x="67.2" y="63.2">6</text>
<text x="67.2" y="65.8">7</text>
<text x="88.2" y="63.2">5</text>
<text x="110.4" y="63.2">52</text>
<text x="67.2" y="68.3">8</text>
<text x="88.2" y="67.1">6</text>
<text x="110.4" y="67.1">51</text>
<text x="88.2" y="72.1">7</text>
<text x="88.2" y="77.2">8</text>
<text x="110.4" y="72.1">50</text>
<text x="110.4" y="77.2">49</text>
<text x="88.2" y="82.3">9</text>
<text x="110.4" y="82.3">48</text>
<text x="87.6" y="86.1">10</text>
<text x="87.6" y="89.9">11</text>
<text x="110.4" y="86.1">47</text>
<text x="110.4" y="89.9">46</text>
<text x="39.3" y="91.2">1</text>
<text x="39.3" y="93.7">3</text>
<text x="48.2" y="91.2">2</text>
<text x="48.2" y="93.7">4</text>
<text x="87.6" y="93.7">12</text>
<text x="110.4" y="93.7">45</text>
<text x="39.3" y="96.3">5</text>
<text x="39.3" y="98.8">7</text>
<text x="48.2" y="96.3">6</text>
<text x="48.2" y="98.8">8</text>
<text x="87.6" y="97.5">13</text>
<text x="87.6" y="101.3">14</text>
<text x="110.4" y="97.5">44</text>
<text x="110.4" y="101.3">43</text>
<text x="172" y="97.5">1</text>
<text x="198.1" y="97.5">14</text>
<text x="87.6" y="105.2">15</text>
<text x="110.4" y="105.2">42</text>
<text x="172" y="102.6">2</text>
<text x="172" y="107.7">3</text>
<text x="198.1" y="102.6">13</text>
<text x="198.1" y="107.7">12</text>
<text x="87.6" y="109">16</text>
<text x="87.6" y="112.8">17</text>
<text x="110.4" y="109">41</text>
<text x="110.4" y="112.8">40</text>
<text x="172" y="112.8">4</text>
<text x="198.1" y="112.8">11</text>
<text x="39.3" y="116.6">1</text>
<text x="39.3" y="119.1">3</text>
<text x="48.2" y="116.6">2</text>
<text x="48.2" y="119.1">4</text>
<text x="87.6" y="116.6">18</text>
<text x="110.4" y="116.6">39</text>
<text x="172" y="117.9">5</text>
<text x="198.1" y="117.9">10</text>
<text x="39.3" y="121.7">5</text>
<text x="39.3" y="124.2">7</text>
<text x="48.2" y="121.7">6</text>
<text x="48.2" y="124.2">8</text>
<text x="87.6" y="120.4">19</text>
<text x="87.6" y="124.2">20</text>
<text x="110.4" y="120.4">38</text>
<text x="110.4" y="124.2">37</text>
<text x="157.2" y="124.5" transform="rotate(-90 157.2 124.5)">2</text>
<text x="172" y="122.9">6</text>
<text x="198.7" y="122.9">9</text>
<text x="87.6" y="128">21</text>
<text x="87.6" y="131.8">22</text>
<text x="110.4" y="128">36</text>
<text x="110.4" y="131.8">35</text>
<text x="153.6" y="126.7">1</text>
<text x="159.9" y="126.7">3</text>
<text x="172" y="128">7</text>
<text x="198.7" y="128">8</text>
<text x="232.3" y="130.6">2</text>
<text x="236" y="128.3" transform="rotate(-90 236 128.3)">1</text>
<text x="87.6" y="135.6">23</text>
<text x="110.4" y="135.6">34</text>
<text x="145.8" y="132.8" transform="rotate(-90 145.8 132.8)">1</text>
<text x="236" y="134.7" transform="rotate(-90 236 134.7)">3</text>
<text x="87.6" y="139.4">24</text>
<text x="87.6" y="143.3">25</text>
<text x="110.4" y="139.4">33</text>
<text x="110.4" y="143.3">32</text>
<text x="87.6" y="147.1">26</text>
<text x="110.4" y="147.1">31</text>
<text x="87.6" y="150.9">27</text>
<text x="87.6" y="154.7">28</text>
<text x="110.4" y="150.9">30</text>
<text x="110.4" y="154.7">29</text>
</g>
<g font-size="1.8" fill="#0f0f0f">
<text x="165.9" y="92.4">Vout1</text>
<text x="144.3" y="97.4">Vout2</text>
<text x="167.6" y="107.6">Vref 3</text>
<text x="205.7" y="102.5">Vout2</text>
<text x="163.5" y="132.5" transform="rotate(-90 163.5 132.5)">Vout1</text>
<text x="246.4" y="140.6">Vref</text>
</g>
<g font-size="1.4" fill="#006464">
<text x="123.2" y="92.2">10k,</text>
<text x="127.4" y="92.2">0.25W</text>
<text x="115.8" y="99.4">100nF,</text>
<text x="122" y="99.4">16V</text>
</g>
<text font-size="1.2" fill="#006464" x="172.3" y="51.7">PWR_FLAG</text>
<text font-size="1.1" fill="#006464" x="165.7" y="115.4">PWR_FLAG</text>
</svg>
